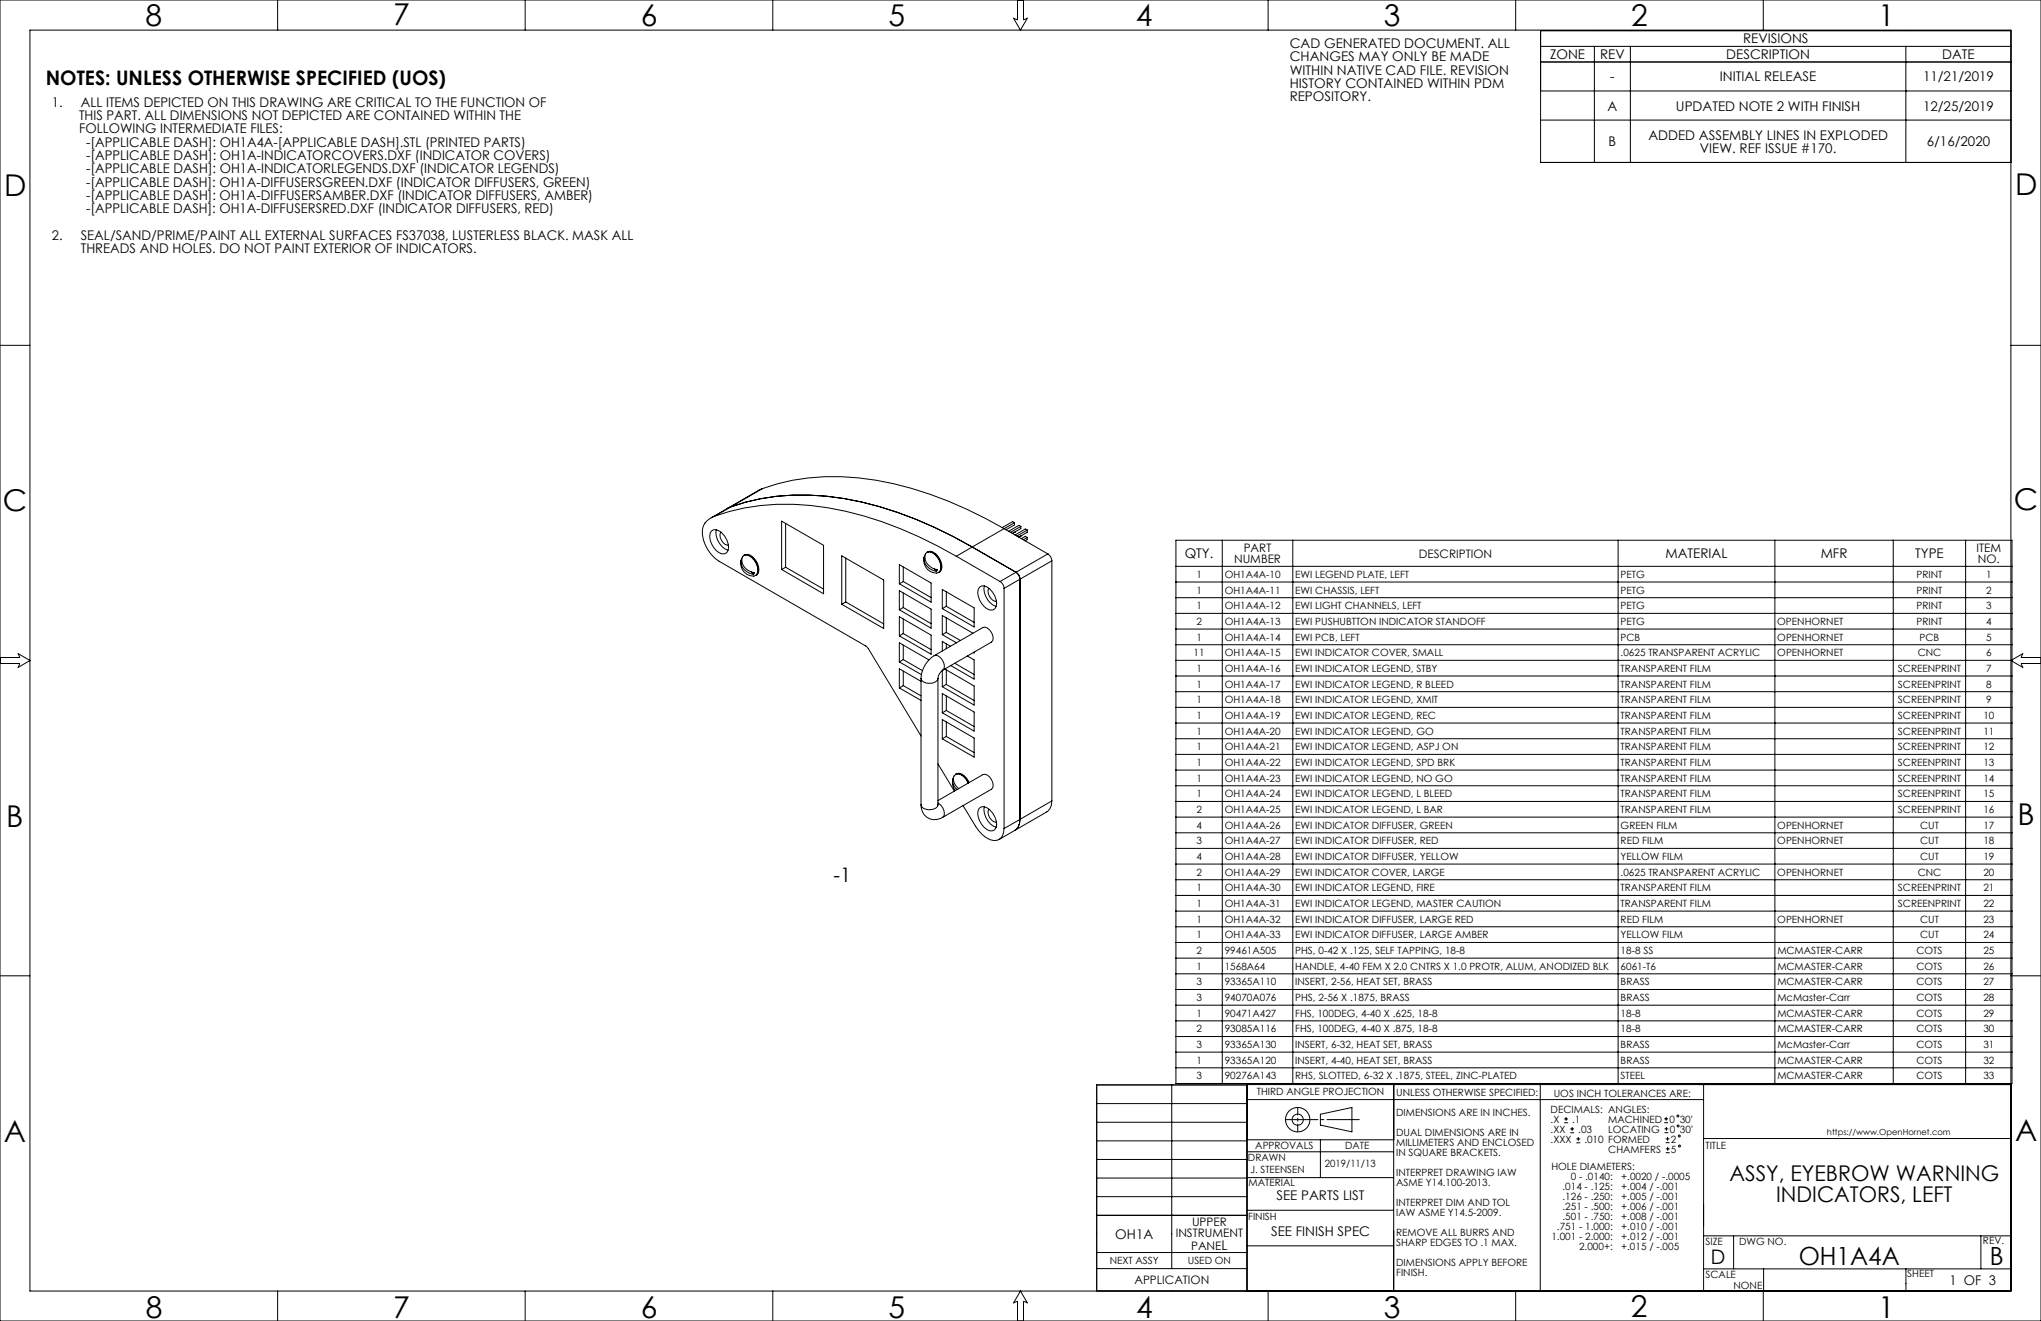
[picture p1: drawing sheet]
<svg xmlns="http://www.w3.org/2000/svg" width="864mm" height="559mm" viewBox="0 0 864 559" stroke-linecap="round" stroke-linejoin="round" font-family="sans-serif">
<g fill="none" stroke="#000" stroke-width=".42">
<path d="M0 0h863.6v558.8h-863.6zM12.7 12.7h838.2v533.4h-838.2zM117.5 0v12.7M222.2 0v12.7M327 0v12.7M430.5 0v8.4l-1.7-.7 3 5 2.9-5-1.6 .7v-8.4M536.6 0v12.7M641.3 0v12.7M651.9 19.6h199M674.6 19.6v49.1M689.9 19.6v49.1M746.1 0v12.7"/>
<path d="M806.4 19.6v49.1M850.9 13h-199v55.7h199M651.9 26.2h199M651.9 38.5h199M651.9 50.8h199M0 146.1h12.7M850.9 146.1h12.7M302.4 218.3a7.5 7.5 0 0 0-4.8 10.1 16 16 0 0 0 6.7 9l62.1 35.9 1 1.1 22.3 36.9M302.4 218.3a97.3 97.3 0 0 1 55.5-2 170.2 170.2 0 0 1 46.7 19M307.7 215.2a78.1 78.1 0 0 1 34.8-5.8 143.5 143.5 0 0 1 61 17.6l7.9 4.4M307.7 215.2l-6.8 3.8M322.6 206.7a96.8 96.8 0 0 1 55.5-2.1 169.8 169.8 0 0 1 46.8 19l18.5 10.7"/>
<path d="M322.6 206.7l-14.9 8.5M322.6 206.7l-20.2 11.6M301.1 224.6a3.2 3.2 0 0 1 4.4 .9 6.9 6.9 0 0 1 2 8.3 3.3 3.3 0 0 1-4.5-.9 6.9 6.9 0 0 1-1.9-8.3zM303.1 224.1a8.1 8.1 0 0 0 5 8.7M305 225.1a4.1 4.1 0 0 0 3.2 5.5M313.5 237.1l.4-.7a5.8 5.8 0 0 0 5.3 5.9l-.4 .7M313.5 237.1a5.8 5.8 0 0 0 5.3 5.9M313.5 237.1l.4 .4M314.2 235.5a2.55 2.55 0 0 1 3.9 .4 5.9 5.9 0 0 1 1.8 7.4 5.1 5.1 0 0 1-6.3-6.4zM314.9 234.9a2.55 2.55 0 0 1 3.6 .7 5.9 5.9 0 0 1 1.9 7.5l-.6 .4a3.1 3.1 0 0 0 .9-3.7 7 7 0 0 0-4.7-5.2zM330.7 220.5l17.8 10.2v20.5l-17.8-10.3zM332.4 240l16.1 9.2"/>
<path d="M332.4 240l-1.7 .9M332.4 221.4v18.6M356.2 235.1l17.7 10.3v20.5l-17.7-10.3zM357.9 236.1v18.5M380.5 238.9l13.5 7.7v8.1l-13.5-7.8zM382.2 239.9v6.1M391 235.8l.4-.7a5.7 5.7 0 0 0 5.3 5.9l-.4 .7M391 235.8a5.8 5.8 0 0 0 5.3 5.9M391 235.8l.3 .5M391.7 234.2a2.51 2.51 0 0 1 3.9 .4 5.9 5.9 0 0 1 1.8 7.4 5.1 5.1 0 0 1-6.4-6.3zM392.3 233.6a2.13 2.13 0 0 1 2.5-.1 7.1 7.1 0 0 1 3.6 7.5l-1.1 1.1a3 3 0 0 0 .8-3.6 6.9 6.9 0 0 0-4.6-5.1zM404.6 235.3l18.6 10.7"/>
<path d="M411.4 231.4l18.5 10.7M411.4 231.4l-6.8 3.9M429.3 225.1h.1M429.3 221.1l-17.9 10.3M429.3 221.1l-.8-.4-4.4 2.5M429.3 221.1v.9l-3.6 2.1M431.9 226.7h.1M431.9 222.7l-.7-.5-4.4 2.5M431.9 222.7l-4.3 2.5M431.9 222.7v.9l-3.5 2 .9-.5M434.7 224.2v.9l-3.6 2.1 .8-.5M434.7 224.2l-.9-.4-4.3 2.5"/>
<path d="M434.7 224.2l-4.5 2.6M434.7 227.3v.9l-1 .6M434.7 227.3l-.9-.4-1.6 1M434.7 227.3l-1.7 1M443.4 234.3a3.8 3.8 0 0 1 1.7 2.9M443.4 234.3l-13.5 7.8M445.1 237.2l-20.2 11.7M445.1 237.2v101.6M497.6 228.5h353.7v229.8h-353.7zM497.6 239.6h353.7M517.2 228.5v229.8M547 228.5v229.8"/>
<path d="M684.7 228.5v229.8M751 228.5v229.8M801.1 228.5v229.8M831.7 228.5v229.8M317.9 241.9l.9 1.1M357.9 254.6l-1.7 1M357.9 254.6l16 9.3M380.5 249.9l13.5 7.8v8l-13.5-7.7zM382.2 246l-1.7 .9M382.2 246l11.8 6.8M382.2 250.9v6.1M382.2 257l-1.7 1"/>
<path d="M382.2 257l11.8 6.8M395.3 240.7l1 1M398.7 249.4l13.5 7.7v8.1l-13.5-7.7zM400.4 256.5l-1.7 1M400.4 256.5l11.8 6.8M400.4 250.3v6.2M414.5 248.4a3.2 3.2 0 0 1 4.4 .9 6.8 6.8 0 0 1 2 8.2 3.2 3.2 0 0 1-4.4-.9 6.9 6.9 0 0 1-2-8.2zM416.5 247.8a8.1 8.1 0 0 0 5 8.7M418.5 248.8a4 4 0 0 0 3.1 5.6M423.2 246a3.6 3.6 0 0 1 1.7 2.9M424.9 248.9v101.6M429.9 242.1a3.8 3.8 0 0 1 1.7 2.9v101.6"/>
<path d="M429.9 242.1l-6.7 3.9M497.6 246.2h353.7M497.6 252.8h353.7M497.6 259.5h353.7M0 278.1h8.3l-.7-1.6 5.1 2.9-5.1 3 .7-1.7h-8.3M380.5 260.9l13.5 7.8v8.1l-13.5-7.8zM380.5 280l9.4 5.4M382.2 261.9v6.1M382.2 272.9v6.1M382.2 279l8.1 4.7M382.2 268l-1.7 1M382.2 268l11.8 6.8"/>
<path d="M382.2 279l-1.7 1M393.1 279.2l-12.6-7.3v8.1M395.3 277.4a11.9 11.9 0 0 0-5.6 9.6M395.3 277.4l20.6-12a3.1 3.1 0 0 1 3.6 2.1 3.2 3.2 0 0 1 0 4.1l-20.6 11.9M395.3 277.4a3.1 3.1 0 0 1 3.6 2 3.1 3.1 0 0 1 0 4.1M398.7 268.5l6 3.4M400.4 261.3v6.2M400.4 272.4v2M400.4 267.5l-1.7 1M400.4 267.5l6 3.4M402.2 273.4l-3.5-2v4M409.3 277.5l2.9 1.7v8.1l-9.9-5.7"/>
<path d="M411.7 267.9l-13-7.5v8.1M412.2 275.8v.4l-.4-.2M497.6 266.1h353.7M497.6 272.7h353.7M497.6 279.3h353.7M863.6 278.1h-8.4l.7-1.6-5 2.9 5 3-.7-1.7h8.4M380.5 291l9.2 5.3M382.2 283.9v6.1M382.2 290l7.5 4.4M382.2 290l-1.7 1M389.7 287a4.3 4.3 0 0 0 6.9 .8l.3-.8M389.7 287v53.5"/>
<path d="M389.7 288.2l-9.2-5.3v8.1M396.9 287v53.5M398.7 293.4l13.5 7.8v8.1l-13.5-7.8zM398.7 283.5v7M398.9 283.5a4.9 4.9 0 0 0-2 3.5M399.8 283l12.4 7.2v8.1l-13.5-7.8M400.4 283.4v6.1M400.4 294.4v6.1M400.4 289.5l-1.7 1M400.4 289.5l11.8 6.8M404 280.6l8.2 4.7M497.6 286h353.7"/>
<path d="M497.6 292.6h353.7M497.6 299.2h353.7M398.7 304.4l13.5 7.8v8.1l-13.5-7.8zM400.4 305.4v6.1M400.4 300.5l-1.7 1M400.4 300.5l11.8 6.8M400.4 311.5l-1.7 1M400.4 311.5l11.8 6.8M497.6 305.9h353.7M497.6 312.5h353.7M497.6 319.1h353.7M396.9 338.7l19-11a4.3 4.3 0 0 1 4.2 5.5l-.6 .7-20.6 11.9"/>
<path d="M396.9 339.6a5.2 5.2 0 0 1 2.5 5.5l-.5 .7M396.9 323.1l6.9 11.5M403.1 329.8l.4-.8a5.1 5.1 0 0 0 2.2 4.6M403.1 329.8a4.7 4.7 0 0 0 1.9 4.2M403.1 329.8l.4 .4M409.7 331.3a6.6 6.6 0 0 0-4.3-4l-.9 .2a4.8 4.8 0 0 0-.3 6.9M410.1 331a5.3 5.3 0 0 0-5.3-3.8l-.4 .3a2.95 2.95 0 0 1 3.4 .9l2 2.8M445.1 338.8a5 5 0 0 1-2.2 4.6l-13.4 7.8M445.1 338.8l-13.5 7.8M497.6 325.8h353.7M497.6 332.4h353.7M497.6 339h353.7"/>
<path d="M389.7 340.5a5.8 5.8 0 0 0 2.9 5.5 5.8 5.8 0 0 0 6.3-.2M389.7 340.5a3.5 3.5 0 0 0 5 1.9l1.1-.5 .8-.6 .3-.8M396.9 340.5v.1M407.5 340.8l5.3 8.8a9.7 9.7 0 0 0 9.2 5.8 4.7 4.7 0 0 0 2.9-4.9M414.5 341.8a3.2 3.2 0 0 1 4.4 .9 6.8 6.8 0 0 1 2 8.2 3.2 3.2 0 0 1-4.4-.9 6.9 6.9 0 0 1-2-8.2zM416.5 341.2a8.1 8.1 0 0 0 5 8.8M418.5 342.3a4 4 0 0 0 3.1 5.5M429.5 351.2l-6.8 3.9M431.6 346.6a5 5 0 0 1-2.1 4.6M431.6 346.6l-6.7 3.9M497.6 345.7h353.7M497.6 352.3h353.7"/>
<path d="M497.6 358.9h353.7M497.6 365.5h353.7M497.6 372.1h353.7M497.6 378.8h353.7M497.6 385.4h353.7M497.6 392h353.7M497.6 398.7h353.7M0 412.8h12.7M497.6 405.3h353.7M497.6 411.9h353.7M497.6 418.6h353.7M850.9 412.8h12.7"/>
<path d="M497.6 425.2h353.7M497.6 431.8h353.7M497.6 438.5h353.7M495.8 458.9v77.7M497.6 445.1h353.7M497.6 451.7h353.7M527.6 458.9h-63.6v87.2M589.7 458.8v87.3M589.7 458.8h.1M651.7 458.8v87.3M651.7 458.8h.1M720.8 458.8v87.3"/>
<path d="M850.9 458.8h-323.2v87.3M464 466.8h63.6M464 474.7h63.6M527.7 465.1h193.1M558.7 471.3l13.3-2.8v10.3l-13.3-2.9zM661.8 474.9h1.7M661.8 473.3h1.7M662.7 472.5v1.6M664.4 479.2h1.6M664.4 477.6h1.6M665.2 476.7v1.7M704.2 474.9h1.6"/>
<path d="M704.2 473.3h1.6M704.3 479.1h1.6M704.3 477.5h1.6M705 472.5v1.6M705.1 476.7v1.6M464 482.6h63.6M464 490.5h63.6M464 498.3h63.6M527.7 482.1h62M527.7 487.2h62M527.7 498.2h62M558.7 482.1v16.1"/>
<path d="M667 483.4h1.6M667 481.8h1.6M667.8 481v1.6M704.8 483.4h1.6M704.8 481.8h1.6M704.8 487.6h1.7M704.8 486h1.7M705.6 480.9v1.7M705.7 485.2v1.6M720.8 481.6h130.1M464 506.2h63.6M464 514.1h63.6"/>
<path d="M527.7 512h62M464 529.8h63.6M464 536.6h63.6M527.7 527h62M720.8 536.8h130.1M720.8 522.8h130.1M733.5 522.8v14M746.2 536.8v9.3M806.4 536.8v9.3M838.2 522.8v14M117.5 546.1v12.7M222.2 546.1v12.7"/>
<path d="M327 546.1v12.7M430.5 558.8v-8.3l-1.7 .7 3-5.1 2.9 5.1-1.6-.7v8.3M536.6 546.1v12.7M641.3 546.1v12.7M746.1 546.1v12.7"/>
<circle cx="549.1" cy="473.6" r="2.37"/>
<circle cx="549.1" cy="473.6" r="5.2"/>
<circle cx="709.9" cy="472.1" r=".41"/>
<circle cx="710.1" cy="476.3" r=".41"/>
<circle cx="710.5" cy="480.5" r=".41"/>
<circle cx="710.6" cy="484.8" r=".41"/>
</g>
<path d="M544 473.6h31.2" fill="none" stroke="#000" stroke-width=".42" stroke-dasharray="15.2 1.3 1.3 1.3" stroke-dashoffset="1.5"/>
<path d="M549.1 468.5v10.3" fill="none" stroke="#000" stroke-width=".42" stroke-dasharray="15.2 1.3 1.3 1.3" stroke-dashoffset="12"/>
<g font-size="12.7">
<text x="61.6" y="10.9">8</text>
<text x="166.3" y="10.6">7</text>
<text x="271.1" y="10.9">6</text>
<text x="375.9" y="10.9">5</text>
<text x="480.7" y="10.9">4</text>
<text x="585.5" y="10.9">3</text>
<text x="690.2" y="10.8">2</text>
<text x="794.7" y="10.9">1</text>
<text x="1.7" y="83">D</text>
<text x="852.6" y="82.4">D</text>
<text x="852.2" y="215.7">C</text>
<text x="1.1" y="216.3">C</text>
<text x="2.7" y="349.7">B</text>
<text x="853.7" y="349.1">B</text>
<text x="1.6" y="483">A</text>
<text x="852.6" y="482.5">A</text>
<text x="61.7" y="557.6">8</text>
<text x="166.4" y="557.6">7</text>
<text x="271.2" y="557.6">6</text>
<text x="375.9" y="557.5">5</text>
<text x="480.7" y="557.6">4</text>
<text x="585.5" y="557.6">3</text>
<text x="690.1" y="557.2">2</text>
<text x="794.7" y="557.6">1</text>
</g>
<g font-size="10.6">
<text x="761.1" y="535.2">OH1A4A</text>
<text x="841.9" y="535.3">B</text>
</g>
<g font-size="9.2">
<text x="731.7" y="499.5">ASSY, EYEBROW WARNING</text>
<text x="751.5" y="508.6">INDICATORS, LEFT</text>
</g>
<g font-size="8.5">
<text x="19.4" y="36.1">NOTES: UNLESS OTHERWISE SPECIFIED (UOS)</text>
<text x="352.7" y="373">-1</text>
<text x="723.9" y="534.7">D</text>
</g>
<g font-size="5.6">
<text x="545.7" y="20.3">CAD GENERATED DOCUMENT. ALL</text>
<text x="737.6" y="18.4">REVISIONS</text>
<text x="545.7" y="25.9">CHANGES MAY ONLY BE MADE</text>
<text x="655.9" y="25">ZONE</text>
<text x="677" y="25">REV</text>
<text x="730.4" y="25">DESCRIPTION</text>
<text x="821.8" y="25">DATE</text>
<text x="545.7" y="31.5">WITHIN NATIVE CAD FILE. REVISION</text>
<text x="681.3" y="34.5">-</text>
<text x="727.7" y="34.5">INITIAL RELEASE</text>
<text x="813.7" y="34.5">11/21/2019</text>
<text x="545.7" y="37.2">HISTORY CONTAINED WITHIN PDM</text>
<text x="21.9" y="45.1">1.</text>
<text x="34.2" y="45.1">ALL ITEMS DEPICTED ON THIS DRAWING ARE CRITICAL TO THE FUNCTION OF</text>
<text x="545.7" y="42.8">REPOSITORY.</text>
<text x="680.2" y="46.8">A</text>
<text x="709.1" y="46.8">UPDATED NOTE 2 WITH FINISH</text>
<text x="813.7" y="46.8">12/25/2019</text>
<text x="33.5" y="50.8">THIS PART. ALL DIMENSIONS NOT DEPICTED ARE CONTAINED WITHIN THE</text>
<text x="33.5" y="56.4">FOLLOWING INTERMEDIATE FILES:</text>
<text x="697.5" y="59">ADDED ASSEMBLY LINES IN EXPLODED</text>
<text x="36.5" y="62.1">-[APPLICABLE DASH]: OH1A4A-[APPLICABLE DASH].STL (PRINTED PARTS)</text>
<text x="680.6" y="61.9">B</text>
<text x="719.3" y="64.7">VIEW. REF ISSUE #170.</text>
<text x="815.3" y="61.9">6/16/2020</text>
<text x="36.5" y="67.7">-[APPLICABLE DASH]: OH1A-INDICATORCOVERS.DXF (INDICATOR COVERS)</text>
<text x="36.5" y="73.4">-[APPLICABLE DASH]: OH1A-INDICATORLEGENDS.DXF (INDICATOR LEGENDS)</text>
<text x="36.5" y="79">-[APPLICABLE DASH]: OH1A-DIFFUSERSGREEN.DXF (INDICATOR DIFFUSERS, GREEN)</text>
<text x="36.5" y="84.6">-[APPLICABLE DASH]: OH1A-DIFFUSERSAMBER.DXF (INDICATOR DIFFUSERS, AMBER)</text>
<text x="36.5" y="90.3">-[APPLICABLE DASH]: OH1A-DIFFUSERSRED.DXF (INDICATOR DIFFUSERS, RED)</text>
<text x="21.9" y="101.6">2.</text>
<text x="34.2" y="101.6">SEAL/SAND/PRIME/PAINT ALL EXTERNAL SURFACES FS37038, LUSTERLESS BLACK. MASK ALL</text>
<text x="34.2" y="107.2">THREADS AND HOLES. DO NOT PAINT EXTERIOR OF INDICATORS.</text>
<text x="501.3" y="236.2">QTY.</text>
<text x="704.7" y="236.2">MATERIAL</text>
<text x="770.4" y="236.2">MFR</text>
<text x="810.4" y="236.2">TYPE</text>
<text x="540.1" y="507.5">SEE PARTS LIST</text>
<text x="471.9" y="524.1">OH1A</text>
<text x="537.8" y="522.9">SEE FINISH SPEC</text>
<text x="516.9" y="528.9">L</text>
<text x="824.9" y="543.4">1 OF 3</text>
</g>
<g font-size="4.9">
<text x="526.3" y="233.4">PART</text>
<text x="836.3" y="233.4">ITEM</text>
<text x="522.2" y="238.3">NUMBER</text>
<text x="600.4" y="235.9">DESCRIPTION</text>
<text x="836.9" y="238.3">NO.</text>
<text x="504.4" y="518.5">UPPER</text>
<text x="497.5" y="523.4">INSTRUMENT</text>
<text x="504" y="528.9">PANE</text>
<text x="480" y="543.2">APPLICATION</text>
</g>
<g font-size="4.2">
<text x="506.2" y="244.5">1</text>
<text x="518.2" y="244.5">OH1A4A-10</text>
<text x="548" y="244.5">EWI LEGEND PLATE, LEFT</text>
<text x="685.7" y="244.5">PETG</text>
<text x="810.9" y="244.5">PRINT</text>
<text x="840.4" y="244.5">1</text>
<text x="506.2" y="251.1">1</text>
<text x="518.2" y="251.1">OH1A4A-11</text>
<text x="548" y="251.1">EWI CHASSIS, LEFT</text>
<text x="685.7" y="251.1">PETG</text>
<text x="810.9" y="251.1">PRINT</text>
<text x="840.4" y="251.1">2</text>
<text x="506.2" y="257.7">1</text>
<text x="518.2" y="257.7">OH1A4A-12</text>
<text x="548" y="257.7">EWI LIGHT CHANNELS, LEFT</text>
<text x="685.7" y="257.7">PETG</text>
<text x="810.9" y="257.7">PRINT</text>
<text x="840.4" y="257.7">3</text>
<text x="506.2" y="264.3">2</text>
<text x="518.2" y="264.3">OH1A4A-13</text>
<text x="548" y="264.3">EWI PUSHUBTTON INDICATOR STANDOFF</text>
<text x="685.7" y="264.3">PETG</text>
<text x="752" y="264.3">OPENHORNET</text>
<text x="810.9" y="264.3">PRINT</text>
<text x="840.4" y="264.3">4</text>
<text x="506.2" y="271">1</text>
<text x="518.2" y="271">OH1A4A-14</text>
<text x="548" y="271">EWI PCB, LEFT</text>
<text x="685.7" y="271">PCB</text>
<text x="752" y="271">OPENHORNET</text>
<text x="812.2" y="271">PCB</text>
<text x="840.4" y="271">5</text>
<text x="505" y="277.6">11</text>
<text x="518.2" y="277.6">OH1A4A-15</text>
<text x="548" y="277.6">EWI INDICATOR COVER, SMALL</text>
<text x="685.7" y="277.6">.0625 TRANSPARENT ACRYLIC</text>
<text x="752" y="277.6">OPENHORNET</text>
<text x="811.4" y="277.6">CNC</text>
<text x="840.4" y="277.6">6</text>
<text x="506.2" y="284.2">1</text>
<text x="518.2" y="284.2">OH1A4A-16</text>
<text x="548" y="284.2">EWI INDICATOR LEGEND, STBY</text>
<text x="685.7" y="284.2">TRANSPARENT FILM</text>
<text x="803" y="284.2">SCREENPRINT</text>
<text x="840.4" y="284.2">7</text>
<text x="506.2" y="290.9">1</text>
<text x="518.2" y="290.9">OH1A4A-17</text>
<text x="548" y="290.9">EWI INDICATOR LEGEND, R BLEED</text>
<text x="685.7" y="290.9">TRANSPARENT FILM</text>
<text x="803" y="290.9">SCREENPRINT</text>
<text x="840.4" y="290.9">8</text>
<text x="506.2" y="297.5">1</text>
<text x="518.2" y="297.5">OH1A4A-18</text>
<text x="548" y="297.5">EWI INDICATOR LEGEND, XMIT</text>
<text x="685.7" y="297.5">TRANSPARENT FILM</text>
<text x="803" y="297.5">SCREENPRINT</text>
<text x="840.4" y="297.5">9</text>
<text x="506.2" y="304.1">1</text>
<text x="518.2" y="304.1">OH1A4A-19</text>
<text x="548" y="304.1">EWI INDICATOR LEGEND, REC</text>
<text x="685.7" y="304.1">TRANSPARENT FILM</text>
<text x="803" y="304.1">SCREENPRINT</text>
<text x="839.2" y="304.1">10</text>
<text x="506.2" y="310.8">1</text>
<text x="518.2" y="310.8">OH1A4A-20</text>
<text x="548" y="310.8">EWI INDICATOR LEGEND, GO</text>
<text x="685.7" y="310.8">TRANSPARENT FILM</text>
<text x="803" y="310.8">SCREENPRINT</text>
<text x="839.2" y="310.8">11</text>
<text x="506.2" y="317.4">1</text>
<text x="518.2" y="317.4">OH1A4A-21</text>
<text x="548" y="317.4">EWI INDICATOR LEGEND, ASPJ ON</text>
<text x="685.7" y="317.4">TRANSPARENT FILM</text>
<text x="803" y="317.4">SCREENPRINT</text>
<text x="839.2" y="317.4">12</text>
<text x="506.2" y="324">1</text>
<text x="518.2" y="324">OH1A4A-22</text>
<text x="548" y="324">EWI INDICATOR LEGEND, SPD BRK</text>
<text x="685.7" y="324">TRANSPARENT FILM</text>
<text x="803" y="324">SCREENPRINT</text>
<text x="839.2" y="324">13</text>
<text x="506.2" y="330.6">1</text>
<text x="518.2" y="330.6">OH1A4A-23</text>
<text x="548" y="330.6">EWI INDICATOR LEGEND, NO GO</text>
<text x="685.7" y="330.6">TRANSPARENT FILM</text>
<text x="803" y="330.6">SCREENPRINT</text>
<text x="839.2" y="330.6">14</text>
<text x="506.2" y="337.3">1</text>
<text x="518.2" y="337.3">OH1A4A-24</text>
<text x="548" y="337.3">EWI INDICATOR LEGEND, L BLEED</text>
<text x="685.7" y="337.3">TRANSPARENT FILM</text>
<text x="803" y="337.3">SCREENPRINT</text>
<text x="839.2" y="337.3">15</text>
<text x="506.2" y="343.9">2</text>
<text x="518.2" y="343.9">OH1A4A-25</text>
<text x="548" y="343.9">EWI INDICATOR LEGEND, L BAR</text>
<text x="685.7" y="343.9">TRANSPARENT FILM</text>
<text x="803" y="343.9">SCREENPRINT</text>
<text x="839.2" y="343.9">16</text>
<text x="506.2" y="350.5">4</text>
<text x="518.2" y="350.5">OH1A4A-26</text>
<text x="548" y="350.5">EWI INDICATOR DIFFUSER, GREEN</text>
<text x="685.7" y="350.5">GREEN FILM</text>
<text x="752" y="350.5">OPENHORNET</text>
<text x="812.4" y="350.5">CUT</text>
<text x="839.2" y="350.5">17</text>
<text x="506.2" y="357.2">3</text>
<text x="518.2" y="357.2">OH1A4A-27</text>
<text x="548" y="357.2">EWI INDICATOR DIFFUSER, RED</text>
<text x="685.7" y="357.2">RED FILM</text>
<text x="752" y="357.2">OPENHORNET</text>
<text x="812.4" y="357.2">CUT</text>
<text x="839.2" y="357.2">18</text>
<text x="506.2" y="363.8">4</text>
<text x="518.2" y="363.8">OH1A4A-28</text>
<text x="548" y="363.8">EWI INDICATOR DIFFUSER, YELLOW</text>
<text x="685.7" y="363.8">YELLOW FILM</text>
<text x="812.4" y="363.8">CUT</text>
<text x="839.2" y="363.8">19</text>
<text x="506.2" y="370.4">2</text>
<text x="518.2" y="370.4">OH1A4A-29</text>
<text x="548" y="370.4">EWI INDICATOR COVER, LARGE</text>
<text x="685.7" y="370.4">.0625 TRANSPARENT ACRYLIC</text>
<text x="752" y="370.4">OPENHORNET</text>
<text x="811.4" y="370.4">CNC</text>
<text x="839.2" y="370.4">20</text>
<text x="506.2" y="377">1</text>
<text x="518.2" y="377">OH1A4A-30</text>
<text x="548" y="377">EWI INDICATOR LEGEND, FIRE</text>
<text x="685.7" y="377">TRANSPARENT FILM</text>
<text x="803" y="377">SCREENPRINT</text>
<text x="839.2" y="377">21</text>
<text x="506.2" y="383.7">1</text>
<text x="518.2" y="383.7">OH1A4A-31</text>
<text x="548" y="383.7">EWI INDICATOR LEGEND, MASTER CAUTION</text>
<text x="685.7" y="383.7">TRANSPARENT FILM</text>
<text x="803" y="383.7">SCREENPRINT</text>
<text x="839.2" y="383.7">22</text>
<text x="506.2" y="390.3">1</text>
<text x="518.2" y="390.3">OH1A4A-32</text>
<text x="548" y="390.3">EWI INDICATOR DIFFUSER, LARGE RED</text>
<text x="685.7" y="390.3">RED FILM</text>
<text x="752" y="390.3">OPENHORNET</text>
<text x="812.4" y="390.3">CUT</text>
<text x="839.2" y="390.3">23</text>
<text x="506.2" y="396.9">1</text>
<text x="518.2" y="396.9">OH1A4A-33</text>
<text x="548" y="396.9">EWI INDICATOR DIFFUSER, LARGE AMBER</text>
<text x="685.7" y="396.9">YELLOW FILM</text>
<text x="812.4" y="396.9">CUT</text>
<text x="839.2" y="396.9">24</text>
<text x="506.2" y="403.6">2</text>
<text x="518.2" y="403.6">99461A505</text>
<text x="548" y="403.6">PHS, 0-42 X .125, SELF TAPPING, 18-8</text>
<text x="685.7" y="403.6">18-8 SS</text>
<text x="752" y="403.6">MCMASTER-CARR</text>
<text x="810.9" y="403.6">COTS</text>
<text x="839.2" y="403.6">25</text>
<text x="506.2" y="410.2">1</text>
<text x="518.2" y="410.2">1568A64</text>
<text x="548" y="410.2">HANDLE, 4-40 FEM X 2.0 CNTRS X 1.0 PROTR, ALUM, ANODIZED BLK</text>
<text x="685.7" y="410.2">6061-T6</text>
<text x="752" y="410.2">MCMASTER-CARR</text>
<text x="810.9" y="410.2">COTS</text>
<text x="839.2" y="410.2">26</text>
<text x="506.2" y="416.8">3</text>
<text x="518.2" y="416.8">93365A110</text>
<text x="548" y="416.8">INSERT, 2-56, HEAT SET, BRASS</text>
<text x="685.7" y="416.8">BRASS</text>
<text x="752" y="416.8">MCMASTER-CARR</text>
<text x="810.9" y="416.8">COTS</text>
<text x="839.2" y="416.8">27</text>
<text x="506.2" y="423.5">3</text>
<text x="518.2" y="423.5">94070A076</text>
<text x="548" y="423.5">PHS, 2-56 X .1875, BRASS</text>
<text x="685.7" y="423.5">BRASS</text>
<text x="752" y="423.5">McMaster-Carr</text>
<text x="810.9" y="423.5">COTS</text>
<text x="839.2" y="423.5">28</text>
<text x="506.2" y="430.1">1</text>
<text x="518.2" y="430.1">90471A427</text>
<text x="548" y="430.1">FHS, 100DEG, 4-40 X .625, 18-8</text>
<text x="685.7" y="430.1">18-8</text>
<text x="752" y="430.1">MCMASTER-CARR</text>
<text x="810.9" y="430.1">COTS</text>
<text x="839.2" y="430.1">29</text>
<text x="506.2" y="436.7">2</text>
<text x="518.2" y="436.7">93085A116</text>
<text x="548" y="436.7">FHS, 100DEG, 4-40 X .875, 18-8</text>
<text x="685.7" y="436.7">18-8</text>
<text x="752" y="436.7">MCMASTER-CARR</text>
<text x="810.9" y="436.7">COTS</text>
<text x="839.2" y="436.7">30</text>
<text x="506.2" y="443.3">3</text>
<text x="518.2" y="443.3">93365A130</text>
<text x="548" y="443.3">INSERT, 6-32, HEAT SET, BRASS</text>
<text x="685.7" y="443.3">BRASS</text>
<text x="752" y="443.3">McMaster-Carr</text>
<text x="810.9" y="443.3">COTS</text>
<text x="839.2" y="443.3">31</text>
<text x="506.2" y="450">1</text>
<text x="518.2" y="450">93365A120</text>
<text x="548" y="450">INSERT, 4-40, HEAT SET, BRASS</text>
<text x="685.7" y="450">BRASS</text>
<text x="752" y="450">MCMASTER-CARR</text>
<text x="810.9" y="450">COTS</text>
<text x="839.2" y="450">32</text>
<text x="506.2" y="456.6">3</text>
<text x="518.2" y="456.6">90276A143</text>
<text x="548" y="456.6">RHS, SLOTTED, 6-32 X .1875, STEEL, ZINC-PLATED</text>
<text x="685.7" y="456.6">STEEL</text>
<text x="752" y="456.6">MCMASTER-CARR</text>
<text x="810.9" y="456.6">COTS</text>
<text x="839.2" y="456.6">33</text>
<text x="531.8" y="463.4">THIRD ANGLE PROJECTION</text>
<text x="590.8" y="463.6">UNLESS OTHERWISE SPECIFIED:</text>
<text x="657.4" y="463.9">UOS INCH TOLERANCES ARE:</text>
<text x="590.8" y="472.1">DIMENSIONS ARE IN INCHES.</text>
<text x="656.1" y="470.7">DECIMALS: ANGLES:</text>
<text x="656.1" y="474.9">.X</text>
<text x="656.1" y="479.2">.XX</text>
<text x="665.2" y="474.9">.1</text>
<text x="667.8" y="479.2">.03</text>
<text x="680.5" y="479.1">LOCATING</text>
<text x="680.5" y="474.9">MACHINED</text>
<text x="706.4" y="474.9">0</text>
<text x="706.5" y="479.1">0</text>
<text x="710.7" y="474.9">30'</text>
<text x="710.8" y="479.1">30'</text>
<text x="531.1" y="486">APPROVALS</text>
<text x="569.2" y="486">DATE</text>
<text x="590.8" y="480.6">DUAL DIMENSIONS ARE IN</text>
<text x="590.8" y="484.8">MILLIMETERS AND ENCLOSED</text>
<text x="656.1" y="483.4">.XXX</text>
<text x="670.4" y="483.4">.010 FORMED</text>
<text x="707" y="483.3">2</text>
<text x="721.6" y="485.9">TITLE</text>
<text x="528" y="491.2">DRAWN</text>
<text x="590.8" y="489">IN SQUARE BRACKETS.</text>
<text x="680.5" y="487.6">CHAMFERS</text>
<text x="707" y="487.6">5</text>
<text x="529.2" y="496.2">J. STEENSEN</text>
<text x="560.6" y="493.7">2019/11/13</text>
<text x="590.8" y="497.5">INTERPRET DRAWING IAW</text>
<text x="656.4" y="494.8">HOLE DIAMETERS:</text>
<text x="528.3" y="501.7">MATERIAL</text>
<text x="590.8" y="501.7">ASME Y14.100-2013.</text>
<text x="661.1" y="503.2">.014 - .125:</text>
<text x="664.6" y="499">0 - .0140:</text>
<text x="686" y="499">+.0020 / -.0005</text>
<text x="686" y="503.2">+.004 / -.001</text>
<text x="661.1" y="507.5">.126 - .250:</text>
<text x="686" y="507.5">+.005 / -.001</text>
<text x="590.8" y="510.2">INTERPRET DIM AND TOL</text>
<text x="590.8" y="514.4">IAW ASME Y14.5-2009.</text>
<text x="661.1" y="511.7">.251 - .500:</text>
<text x="661.1" y="515.9">.501 - .750:</text>
<text x="686" y="511.7">+.006 / -.001</text>
<text x="686" y="515.9">+.008 / -.001</text>
<text x="528.1" y="516.1">FINISH</text>
<text x="658.8" y="520.2">.751 - 1.000:</text>
<text x="686" y="520.2">+.010 / -.001</text>
<text x="590.8" y="522.9">REMOVE ALL BURRS AND</text>
<text x="590.8" y="527.1">SHARP EDGES TO .1 MAX.</text>
<text x="656.4" y="524.4">1.001 - 2.000:</text>
<text x="686" y="524.4">+.012 / -.001</text>
<text x="721.6" y="526.5">SIZE</text>
<text x="735.8" y="526.5">DWG NO.</text>
<text x="839" y="526.4">REV.</text>
<text x="668.2" y="528.6">2.000+:</text>
<text x="686" y="528.6">+.015 / -.005</text>
<text x="469.5" y="534.8">NEXT ASSY</text>
<text x="502.6" y="534.8">USED ON</text>
<text x="590.8" y="535.6">DIMENSIONS APPLY BEFORE</text>
<text x="590.8" y="539.8">FINISH.</text>
<text x="721.6" y="540.5">SCALE</text>
<text x="733.5" y="545.3">NONE</text>
<text x="807" y="540.3">SHEET</text>
</g>
<text font-size="3.5" x="773" y="480.3">https://www.OpenHornet.com</text>
</svg>
